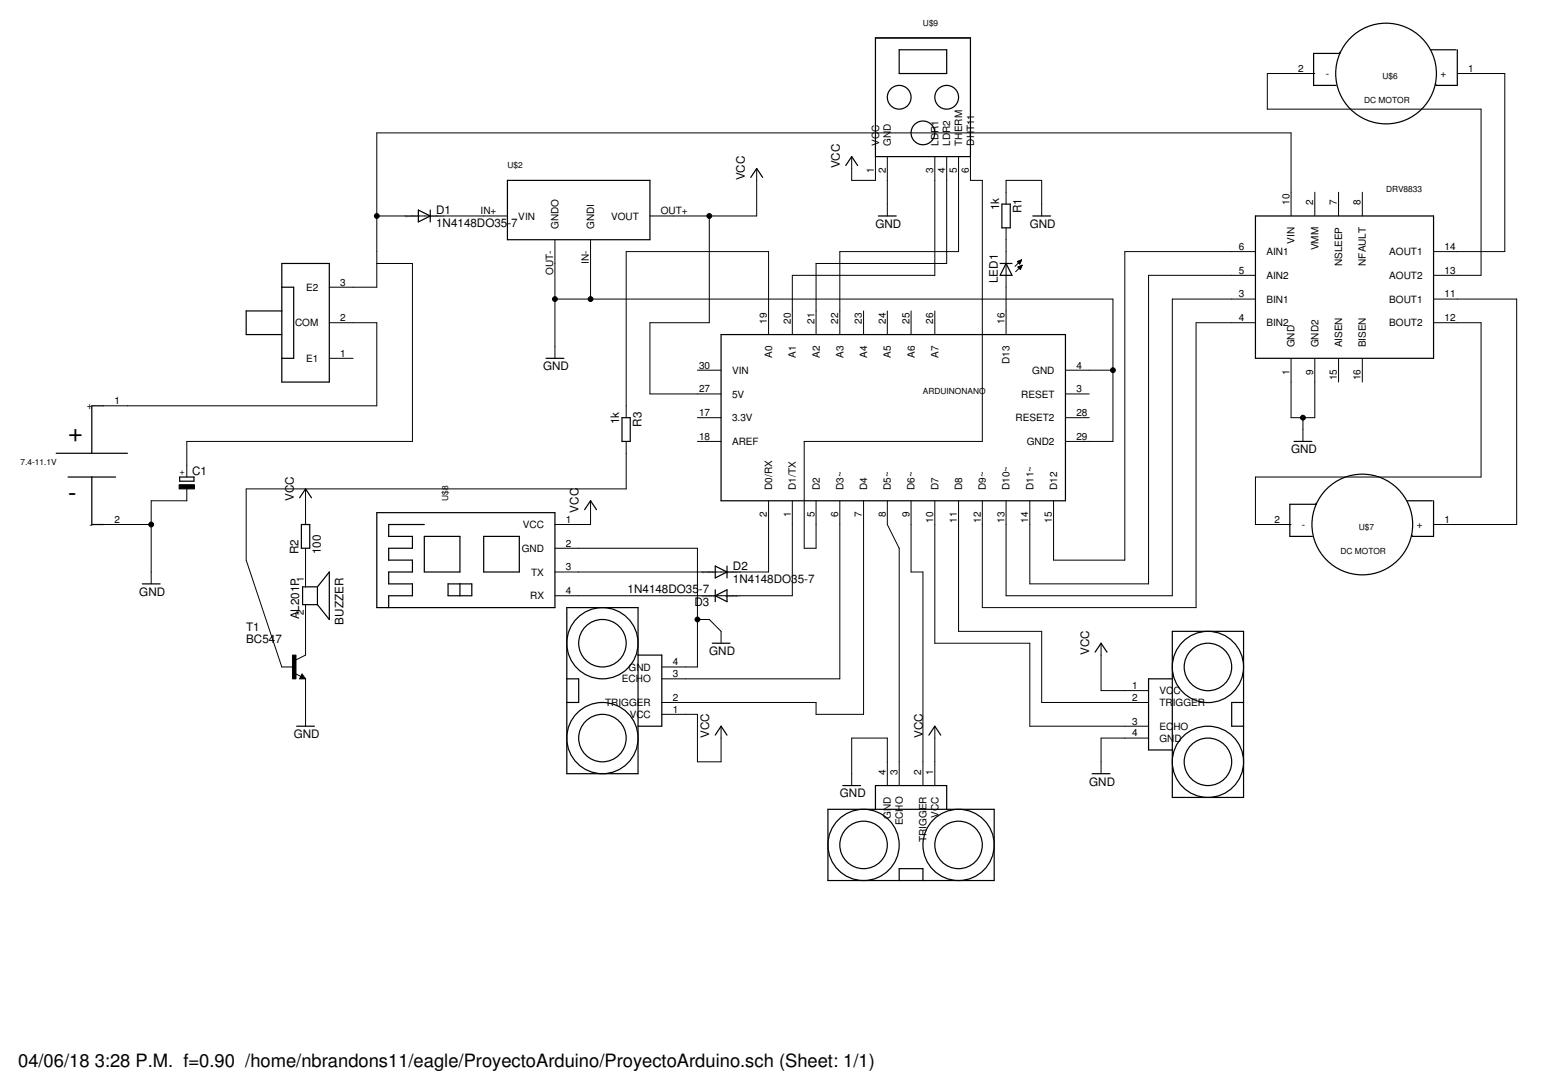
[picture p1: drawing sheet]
<svg xmlns="http://www.w3.org/2000/svg" width="297mm" height="210mm" viewBox="0 0 297 210" stroke-linecap="round" stroke-linejoin="round" font-family="sans-serif">
<g fill="none" stroke="#000" stroke-width=".23">
<path d="M168.5 7.3h18.3v22.9h-18.3zM173.1 9.6h9.1v4.6h-9.1zM257.9 10.1v.2h-5v6.1h4.3M275.5 9.6h4.8M280.5 9.6v6.8h-4.1v-.2M97.7 34.7h27.4v11.5h-27.4zM144.5 34.2l1.2-1.8 1.1 1.8M162.8 31.9l1.2-1.7 1.1 1.7M192.9 39.3h1.6v4.6h-1.6zM54.3 55.3h2.2v13.7h-2.2M54.3 59.9h-6.9v4.5h6.9M54.3 50.7h9.1v22.9h-9.1z"/>
<path d="M80.5 40.4l2.3 1.2-2.3 1.1zM82.8 40.4v2.3M169.1 41.6h3.4M192.5 50.7h2.3M193.7 50.7l1.1 2.3h-2.3zM198.8 41.6h3.4M241.7 41.6h34.3v27.4h-34.3zM20 78.1h-2.3v9.2M105.1 69h3.4M138.8 64.4h66.3v32h-66.3zM10.8 87.3h13.7M13.1 91.9h9.1"/>
<path d="M17.7 91.9v9.1h2.3M34.6 91.9h2.7v.8h-2.7zM57.7 95.9l1.1-1.8 1.2 1.8M72.5 98.7h34.3v18.3h-34.3zM112.5 98.1l1.2-1.7 1.1 1.7M119.7 80.4h1.6v4.6h-1.6zM249.1 85h3.4M253.3 96.9v.2h-5v6.2h4.3M270.9 96.4h4.8M276 96.4v6.9h-4.2v-.2M27.4 112.4h3.4M58 101h1.6v4.6h-1.6z"/>
<path d="M61.1 113l2.3-2.8v9.1l-2.3-2.9M61.1 113h-2.8v3.4h2.8M61.1 113v3.4M81.7 101h-6.9v2.3h4.6v2.3h-4.6v2.3h4.6v2.3h-4.6v2.2h4.6v2.3h-4.6v2.3M81.7 103.3h6.8v6.9h-6.8zM86.3 112.4h4.5v2.3h-4.5zM88.5 112.4v2.3M93.1 103.3h6.9v6.9h-6.9zM109.1 117h13.7v32h-13.7zM137.7 109l2.3 1.2-2.3 1.1zM137.7 114.7l2.3-1.1v2.3zM137.7 113.6v2.3"/>
<path d="M140 109v2.3M57.1 139.8h3.4M58.1 130.3l.2 .2h-.4l.2-.5 .5 .6h-.7M109.1 130.7h2.3v4.6h-2.3M122.8 126.2h4.6v13.6h-4.6M137.1 123.9h3.4M210.8 125.6l1.2-1.7 1.1 1.7M225.7 130.7h-4.6v13.7h4.6M225.7 121.6h13.7v32h-13.7zM239.4 135.3h-2.3v4.5h2.3M137.7 141.6l1.1-1.8 1.2 1.8M159.4 155.9h32v13.7h-32z"/>
<path d="M162.2 151.3h3.5M168.5 155.9v-4.6h13.7v4.6M178.8 141.6l1.2-1.8 1.1 1.8M210.2 149h3.5M173.1 169.6v-2.3h4.6v2.3"/>
<circle cx="173.1" cy="18.7" r="2.29"/>
<circle cx="182.2" cy="18.7" r="2.29"/>
<circle cx="266.8" cy="14.2" r="9.7"/>
<circle cx="177.7" cy="25.6" r="2.29"/>
<circle cx="262.3" cy="101" r="9.7"/>
<circle cx="116" cy="123.9" r="6.9"/>
<circle cx="116" cy="123.9" r="4.6"/>
<circle cx="232.5" cy="128.4" r="6.9"/>
<circle cx="232.5" cy="128.4" r="4.6"/>
<circle cx="116" cy="142.1" r="6.9"/>
<circle cx="116" cy="142.1" r="4.6"/>
<circle cx="232.5" cy="146.7" r="6.9"/>
<circle cx="232.5" cy="146.7" r="4.6"/>
<circle cx="166.2" cy="162.7" r="6.9"/>
<circle cx="166.2" cy="162.7" r="4.6"/>
<circle cx="184.5" cy="162.7" r="6.9"/>
<circle cx="184.5" cy="162.7" r="4.6"/>
</g>
<g fill="none" stroke="#000" stroke-width=".19">
<path d="M253.1 14.2h-9.1v6.8h41.1v32h-9.1M280.5 14.2h9.2v34.3h-13.7M145.7 32.4v9.2h-20.6M164 30.2v4.5h4.5v-4.5M170.8 30.2v11.4M180 30.2v22.8h-27.5v11.4M182.2 30.2v20.5h-25.1v13.7M184.5 30.2v18.3h-22.8v15.9M186.8 30.2v4.5h2.3v50.3h-34.3v20.6h2.3v-9.2M193.7 39.3v-4.6h6.8v6.9M253.1 37v4.6M257.7 37v4.6"/>
<path d="M262.3 37v4.6M72.5 50.7h6.9v34.3h-43.4v6.9M72.5 41.6h25.2M106.8 57.6h107.4v27.4h-9.1M106.8 46.2v22.8M113.7 46.2v11.4M136.5 41.6v20.5h-11.4v13.8h13.7M166.2 59.9v4.5M170.8 59.9v4.5M175.4 59.9v4.5M180 59.9v4.5M193.7 43.9v20.5"/>
<path d="M195.9 50.4l.4 .4M195.9 50.4h.6M196 50.5h.4M196 51.4h.6M196.1 50.6h.3M196.1 51.5h.5M196.1 50.3h.5M196.2 51.3h.5M196.2 50.7h.2M196.2 51.6h.3M196.3 50.8h.1M196.3 51.8h.2"/>
<path d="M196.3 50.2h.3M196.4 51.9h.1M196.4 51.2h.3M196.6 50.1h.1M196.6 51.1h.1M196.7 50l-1.3 1.3M196.7 50l-.4 .8M196.7 50l-.8 .4M196.8 51.1l-1.3 1.2M196.8 51.1l-.4 .8M196.8 51.1l-.8 .3 .4 .5M241.7 48.5h-25.2v59.4h-13.7v-11.5"/>
<path d="M241.7 53h-20.6v59.4h-22.9v-16M241.7 57.6h-16v57.1h-32v-18.3M248.5 41.6v-16h-176v29.7h-9.1M276 57.6h16v43.4h-16M63.4 62.1h9.1v16h-52.5M63.4 69h4.6M134.3 71.3h4.5M148 64.4v-15.9h-27.5v31.9M205.1 75.9h4.6M205.1 71.3h9.1M241.7 62.1h-11.4v54.9h-41.2v-20.6M248.5 69v11.4h4.6v-11.4"/>
<path d="M257.7 69v4.6M262.3 69v4.6M276 62.1h9.1v29.8h-43.4v9.1h6.8M36 94.1v2.3h-6.9v16M58.8 94.1v6.9M113.7 96.4v4.6h-6.9M120.5 85v9.1h-73.1v13.8l6.9 20.5h2.2M134.3 85h4.5M134.3 80.4h4.5M148 96.4v13.8h-41.2M152.5 96.4v18.3h-45.7M161.7 96.4v34.3h-34.3"/>
<path d="M166.2 96.4v41.2h-9.1v-2.3h-29.7M170.8 96.4v4.6l2.3 4.6v45.7M175.4 96.4v13.8h2.3v41.1M180 96.4v27.5h18.2v15.9h22.9M184.5 96.4v25.2h16v13.7h20.6M205.1 80.4h4.6M250.8 80.4v4.6M20 101h9.1M58.8 105.6v7.4M58.8 116.4v9.8l-1.8 .9M106.8 105.6h27.5v22.8h-6.9M134.3 119.3h2.2l2.3 2.3v2.3"/>
<path d="M56.8 129.7l1.1 .6M58.1 129.8l.7 .9h-1.1zM58.8 130.7v9.1M127.4 137.6h6.9v9.1h4.5v-6.9M180 139.8v11.5M212 123.9v9.1h9.1M164 151.3v-9.2h6.8v9.2M221.1 142.1h-9.1v6.9"/>
</g>
<path d="M34.5 93.3h2.9v.8h-2.9zM56.3 126.2h.7v4.5h-.7z" fill="#000" stroke="#000" stroke-width=".19"/>
<g fill="#000" stroke="#000" stroke-width=".19">
<circle cx="72.5" cy="41.6" r=".47"/>
<circle cx="106.8" cy="57.6" r=".47"/>
<circle cx="113.7" cy="57.6" r=".47"/>
<circle cx="136.5" cy="41.6" r=".47"/>
<circle cx="214.2" cy="71.3" r=".47"/>
<circle cx="250.8" cy="80.4" r=".47"/>
<circle cx="29.1" cy="101" r=".47"/>
<circle cx="134.3" cy="119.3" r=".47"/>
</g>
<g font-size="4.8">
<text x="13.1" y="85">+</text>
<text x="13.1" y="96.4">-</text>
</g>
<g font-size="3.5">
<text x="3.5" y="205.4">04/06/18</text>
<text x="18.2" y="205.4">3:28 P.M. f=0.90 /home/nbrandons11/eagle/ProyectoArduino/ProyectoArduino.sch (Sheet: 1/1)</text>
</g>
<g font-size="2.2">
<text x="143.4" y="34.7" transform="rotate(-90 143.4 34.7)">VCC</text>
<text x="161.7" y="32.4" transform="rotate(-90 161.7 32.4)">VCC</text>
<text x="84" y="41.2">D1</text>
<text x="192.3" y="40.5" transform="rotate(-90 192.3 40.5)">1k</text>
<text x="196.6" y="41" transform="rotate(-90 196.6 41)">R1</text>
<text x="84" y="43.7">1N4148DO35-7</text>
<text x="168.5" y="43.9">GND</text>
<text x="198.2" y="43.9">GND</text>
<text x="192.1" y="54.5" transform="rotate(-90 192.1 54.5)">LED1</text>
<text x="104.5" y="71.3">GND</text>
<text x="119.2" y="81.7" transform="rotate(-90 119.2 81.7)">1k</text>
<text x="123.5" y="82.2" transform="rotate(-90 123.5 82.2)">R3</text>
<text x="248.5" y="87.3">GND</text>
<text x="37" y="91.4">C1</text>
<text x="56.5" y="96.4" transform="rotate(-90 56.5 96.4)">VCC</text>
<text x="111.4" y="98.7" transform="rotate(-90 111.4 98.7)">VCC</text>
<text x="57.5" y="106.7" transform="rotate(-90 57.5 106.7)">R2</text>
<text x="61.8" y="106.7" transform="rotate(-90 61.8 106.7)">100</text>
<text x="141.1" y="112.2">1N4148DO35-7</text>
<text x="141.1" y="109.7">D2</text>
<text x="26.8" y="114.7">GND</text>
<text x="57.6" y="119.3" transform="rotate(-90 57.6 119.3)">AL201P</text>
<text x="120.8" y="114.2">1N4148DO35</text>
<text x="133.7" y="116.8">D3</text>
<text x="134.5" y="114.2">-7</text>
<text x="47.4" y="123.9">BC547</text>
<text x="47.4" y="121.6">T1</text>
<text x="66.1" y="120.3" transform="rotate(-90 66.1 120.3)">BUZZER</text>
<text x="136.5" y="126.1">GND</text>
<text x="209.7" y="126.1" transform="rotate(-90 209.7 126.1)">VCC</text>
<text x="56.5" y="142.1">GND</text>
<text x="136.5" y="142.1" transform="rotate(-90 136.5 142.1)">VCC</text>
<text x="177.7" y="142.1" transform="rotate(-90 177.7 142.1)">VCC</text>
<text x="161.7" y="153.6">GND</text>
<text x="209.7" y="151.3">GND</text>
</g>
<g font-size="1.9">
<text x="249.9" y="13.8">2</text>
<text x="255.2" y="14.9">-</text>
<text x="277.3" y="14.9">+</text>
<text x="282.6" y="13.8">1</text>
<text x="169.2" y="28.1" transform="rotate(-90 169.2 28.1)">VC</text>
<text x="169.2" y="25.4" transform="rotate(-90 169.2 25.4)">C</text>
<text x="171.5" y="28.1" transform="rotate(-90 171.5 28.1)">GN</text>
<text x="171.5" y="25.2" transform="rotate(-90 171.5 25.2)">D</text>
<text x="180.6" y="28.1" transform="rotate(-90 180.6 28.1)">LDR1</text>
<text x="182.9" y="28.1" transform="rotate(-90 182.9 28.1)">LDR2</text>
<text x="185.2" y="28.1" transform="rotate(-90 185.2 28.1)">TH</text>
<text x="185.2" y="25.5" transform="rotate(-90 185.2 25.5)">ERM</text>
<text x="187.5" y="28.1" transform="rotate(-90 187.5 28.1)">DH</text>
<text x="187.5" y="25.3" transform="rotate(-90 187.5 25.3)">T11</text>
<text x="168.2" y="33.3" transform="rotate(-90 168.2 33.3)">1</text>
<text x="170.5" y="33.3" transform="rotate(-90 170.5 33.3)">2</text>
<text x="179.6" y="33.3" transform="rotate(-90 179.6 33.3)">3</text>
<text x="181.9" y="33.3" transform="rotate(-90 181.9 33.3)">4</text>
<text x="184.2" y="33.3" transform="rotate(-90 184.2 33.3)">5</text>
<text x="186.5" y="33.3" transform="rotate(-90 186.5 33.3)">6</text>
<text x="92.5" y="41.3">IN+</text>
<text x="127.2" y="41.3">OUT+</text>
<text x="248.2" y="39.5" transform="rotate(-90 248.2 39.5)">10</text>
<text x="252.8" y="39.5" transform="rotate(-90 252.8 39.5)">2</text>
<text x="257.4" y="39.5" transform="rotate(-90 257.4 39.5)">7</text>
<text x="261.9" y="39.5" transform="rotate(-90 261.9 39.5)">8</text>
<text x="99.8" y="42.3">VIN</text>
<text x="107.5" y="44.1" transform="rotate(-90 107.5 44.1)">GNDO</text>
<text x="114.4" y="44.1" transform="rotate(-90 114.4 44.1)">GNDI</text>
<text x="117.6" y="42.3">VOUT</text>
<text x="249.2" y="46.9" transform="rotate(-90 249.2 46.9)">VIN</text>
<text x="106.5" y="53" transform="rotate(-90 106.5 53)">OUT-</text>
<text x="113.4" y="50.8" transform="rotate(-90 113.4 50.8)">IN-</text>
<text x="238.5" y="48.1">6</text>
<text x="238.5" y="52.7">5</text>
<text x="243.8" y="49.1">AIN1</text>
<text x="243.8" y="53.7">AIN2</text>
<text x="253.8" y="48.2" transform="rotate(-90 253.8 48.2)">VMM</text>
<text x="258.4" y="51.3" transform="rotate(-90 258.4 51.3)">NSLEEP</text>
<text x="262.9" y="51.2" transform="rotate(-90 262.9 51.2)">NFAULT</text>
<text x="267.4" y="49.1">AOUT1</text>
<text x="267.4" y="53.7">AOUT2</text>
<text x="278.1" y="48.1">14</text>
<text x="278.1" y="52.7">13</text>
<text x="58.9" y="56">E2</text>
<text x="65.5" y="55">3</text>
<text x="238.5" y="57.3">3</text>
<text x="243.8" y="58.3">BIN1</text>
<text x="267.4" y="58.3">BOUT1</text>
<text x="278.1" y="57.3">11</text>
<text x="56.8" y="62.8">COM</text>
<text x="65.5" y="61.8">2</text>
<text x="147.6" y="62.3" transform="rotate(-90 147.6 62.3)">19</text>
<text x="152.2" y="62.3" transform="rotate(-90 152.2 62.3)">20</text>
<text x="156.8" y="62.3" transform="rotate(-90 156.8 62.3)">21</text>
<text x="161.4" y="62.3" transform="rotate(-90 161.4 62.3)">22</text>
<text x="165.9" y="62.3" transform="rotate(-90 165.9 62.3)">23</text>
<text x="170.5" y="62.3" transform="rotate(-90 170.5 62.3)">24</text>
<text x="175.1" y="62.3" transform="rotate(-90 175.1 62.3)">25</text>
<text x="179.6" y="62.3" transform="rotate(-90 179.6 62.3)">26</text>
<text x="193.4" y="62.3" transform="rotate(-90 193.4 62.3)">16</text>
<text x="238.5" y="61.8">4</text>
<text x="243.8" y="62.8">BIN2</text>
<text x="267.4" y="62.8">BOUT2</text>
<text x="278.1" y="61.8">12</text>
<text x="58.9" y="69.7">E1</text>
<text x="65.5" y="68.7">1</text>
<text x="134.6" y="71">30</text>
<text x="140.9" y="72">VIN</text>
<text x="148.7" y="68.9" transform="rotate(-90 148.7 68.9)">A0</text>
<text x="153.2" y="68.9" transform="rotate(-90 153.2 68.9)">A1</text>
<text x="157.8" y="68.9" transform="rotate(-90 157.8 68.9)">A2</text>
<text x="162.4" y="68.9" transform="rotate(-90 162.4 68.9)">A3</text>
<text x="166.9" y="68.9" transform="rotate(-90 166.9 68.9)">A4</text>
<text x="171.5" y="68.9" transform="rotate(-90 171.5 68.9)">A5</text>
<text x="176.1" y="68.9" transform="rotate(-90 176.1 68.9)">A6</text>
<text x="180.7" y="68.9" transform="rotate(-90 180.7 68.9)">A7</text>
<text x="194.4" y="70.1" transform="rotate(-90 194.4 70.1)">D13</text>
<text x="198.7" y="72">GND</text>
<text x="207.2" y="71">4</text>
<text x="249.2" y="66.9" transform="rotate(-90 249.2 66.9)">GND</text>
<text x="253.8" y="66.9" transform="rotate(-90 253.8 66.9)">GND2</text>
<text x="258.4" y="66.9" transform="rotate(-90 258.4 66.9)">AISEN</text>
<text x="262.9" y="66.9" transform="rotate(-90 262.9 66.9)">BISEN</text>
<text x="22.1" y="77.8">1</text>
<text x="134.6" y="75.5">27</text>
<text x="140.9" y="76.6">5V</text>
<text x="196.6" y="76.6">RESET</text>
<text x="207.2" y="75.5">3</text>
<text x="248.2" y="72.2" transform="rotate(-90 248.2 72.2)">1</text>
<text x="252.8" y="72.2" transform="rotate(-90 252.8 72.2)">9</text>
<text x="257.4" y="73.3" transform="rotate(-90 257.4 73.3)">15</text>
<text x="261.9" y="73.3" transform="rotate(-90 261.9 73.3)">16</text>
<text x="16.7" y="78.8">+</text>
<text x="134.6" y="80.1">17</text>
<text x="140.9" y="81.1">3.3V</text>
<text x="195.5" y="81.1">RESET2</text>
<text x="207.2" y="80.1">28</text>
<text x="134.6" y="84.7">18</text>
<text x="140.9" y="85.7">AREF</text>
<text x="197.6" y="85.7">GND2</text>
<text x="207.2" y="84.7">29</text>
<text x="148.6" y="94.3" transform="rotate(-90 148.6 94.3)">D0/RX</text>
<text x="153.2" y="94.3" transform="rotate(-90 153.2 94.3)">D1/TX</text>
<text x="157.8" y="94.3" transform="rotate(-90 157.8 94.3)">D2</text>
<text x="162.4" y="94.3" transform="rotate(-90 162.4 94.3)">D3~</text>
<text x="166.9" y="94.3" transform="rotate(-90 166.9 94.3)">D4</text>
<text x="171.5" y="94.3" transform="rotate(-90 171.5 94.3)">D5~</text>
<text x="176.1" y="94.3" transform="rotate(-90 176.1 94.3)">D6~</text>
<text x="180.6" y="94.3" transform="rotate(-90 180.6 94.3)">D7</text>
<text x="185.2" y="94.3" transform="rotate(-90 185.2 94.3)">D8</text>
<text x="189.8" y="94.3" transform="rotate(-90 189.8 94.3)">D9~</text>
<text x="194.4" y="94.3" transform="rotate(-90 194.4 94.3)">D10~</text>
<text x="198.9" y="94.3" transform="rotate(-90 198.9 94.3)">D11~</text>
<text x="203.5" y="94.3" transform="rotate(-90 203.5 94.3)">D12</text>
<text x="17.2" y="101.7">-</text>
<text x="22.1" y="100.7">2</text>
<text x="100.7" y="101.7">VCC</text>
<text x="108.9" y="100.7">1</text>
<text x="147.6" y="99.6" transform="rotate(-90 147.6 99.6)">2</text>
<text x="152.2" y="99.6" transform="rotate(-90 152.2 99.6)">1</text>
<text x="156.8" y="99.6" transform="rotate(-90 156.8 99.6)">5</text>
<text x="161.4" y="99.6" transform="rotate(-90 161.4 99.6)">6</text>
<text x="165.9" y="99.6" transform="rotate(-90 165.9 99.6)">7</text>
<text x="170.5" y="99.6" transform="rotate(-90 170.5 99.6)">8</text>
<text x="175.1" y="99.6" transform="rotate(-90 175.1 99.6)">9</text>
<text x="179.6" y="100.7" transform="rotate(-90 179.6 100.7)">10</text>
<text x="184.2" y="100.7" transform="rotate(-90 184.2 100.7)">11</text>
<text x="188.8" y="100.7" transform="rotate(-90 188.8 100.7)">12</text>
<text x="193.4" y="100.7" transform="rotate(-90 193.4 100.7)">13</text>
<text x="197.9" y="100.7" transform="rotate(-90 197.9 100.7)">14</text>
<text x="202.5" y="100.7" transform="rotate(-90 202.5 100.7)">15</text>
<text x="245.4" y="100.7">2</text>
<text x="250.6" y="101.7">-</text>
<text x="272.7" y="101.7">+</text>
<text x="278.1" y="100.7">1</text>
<text x="100.4" y="106.3">GND</text>
<text x="108.9" y="105.3">2</text>
<text x="58.5" y="112.1" transform="rotate(-90 58.5 112.1)">1</text>
<text x="102.3" y="110.8">TX</text>
<text x="108.9" y="109.8">3</text>
<text x="58.5" y="118.4" transform="rotate(-90 58.5 118.4)">2</text>
<text x="102.1" y="115.4">RX</text>
<text x="108.9" y="114.4">4</text>
<text x="119.7" y="131.4">ECHO</text>
<text x="121" y="129.1">GND</text>
<text x="129.5" y="130.4">3</text>
<text x="129.5" y="128.1">4</text>
<text x="116.5" y="136">TRIGGER</text>
<text x="129.5" y="137.3">1</text>
<text x="129.5" y="135">2</text>
<text x="217.9" y="132.7">1</text>
<text x="217.9" y="135">2</text>
<text x="223.2" y="133.7">VC</text>
<text x="223.2" y="136">TR</text>
<text x="225.8" y="136">IGGER</text>
<text x="225.9" y="133.7">C</text>
<text x="121.2" y="138.3">VCC</text>
<text x="217.9" y="139.5">3</text>
<text x="217.9" y="141.8">4</text>
<text x="223.2" y="140.5">EC</text>
<text x="223.2" y="142.8">GN</text>
<text x="225.9" y="140.5">HO</text>
<text x="226.1" y="142.8">D</text>
<text x="170.5" y="149.2" transform="rotate(-90 170.5 149.2)">4</text>
<text x="172.8" y="149.2" transform="rotate(-90 172.8 149.2)">3</text>
<text x="177.4" y="149.2" transform="rotate(-90 177.4 149.2)">2</text>
<text x="179.6" y="149.2" transform="rotate(-90 179.6 149.2)">1</text>
<text x="171.5" y="157.7" transform="rotate(-90 171.5 157.7)">GND</text>
<text x="173.8" y="159" transform="rotate(-90 173.8 159)">ECHO</text>
<text x="180.7" y="157.4" transform="rotate(-90 180.7 157.4)">VCC</text>
<text x="178.4" y="162.2" transform="rotate(-90 178.4 162.2)">TRIGGER</text>
</g>
<g font-size="1.6">
<text x="177.7" y="5">U$9</text>
<text x="266.2" y="15.3">U$6</text>
<text x="262.6" y="19.9">DC MOTOR</text>
<text x="97.7" y="32.4">U$2</text>
<text x="266.8" y="37">DRV8833</text>
<text x="177.7" y="75.9">ARDUINONANO</text>
<text x="4" y="89.6">7.4-11.1V</text>
<text x="35.4" y="91.5" transform="rotate(-90 35.4 91.5)">+</text>
<text x="86.3" y="96.4" transform="rotate(-90 86.3 96.4)">U$8</text>
<text x="258.1" y="106.7">DC MOTOR</text>
<text x="261.6" y="102.1">U$7</text>
</g>
<g font-size=".5">
<text x="77.9" y="41.8">SpiceOrder</text>
<text x="80.6" y="41.8">1</text>
<text x="82.5" y="41.8">SpiceOrder 2</text>
<text x="135.1" y="110.3">SpiceOrder</text>
<text x="137.8" y="110.3">1</text>
<text x="139.6" y="110.3">SpiceOrder 2</text>
<text x="135" y="114.9">SpiceOrder 2</text>
<text x="139.6" y="114.9">SpiceOrder 1</text>
</g>
</svg>
